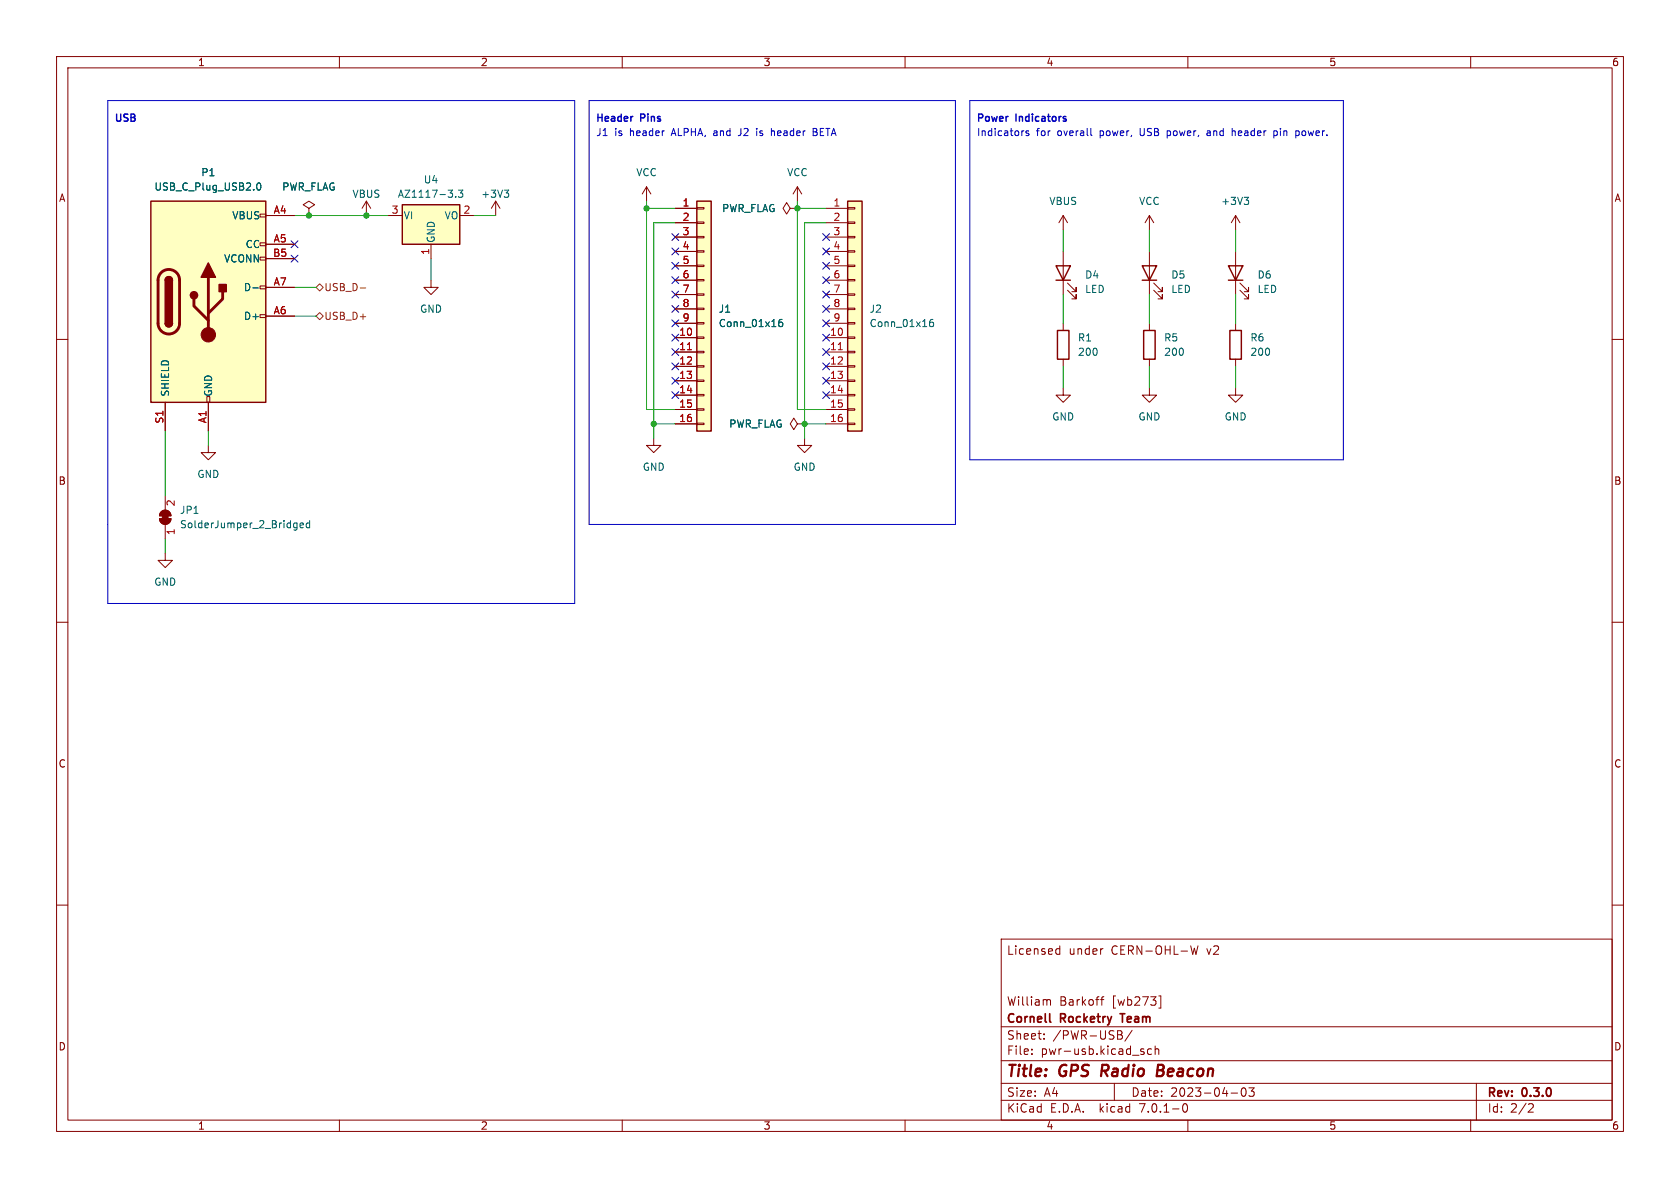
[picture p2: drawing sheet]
<svg xmlns="http://www.w3.org/2000/svg" width="297mm" height="210mm" viewBox="0 0 297 210" stroke-linecap="round" stroke-linejoin="round" font-family="sans-serif">
<g fill="none" stroke="#840000" stroke-width=".18">
<path d="M10 10h277v190h-277zM12 12h273v186h-273zM60 10v2M110 10v2M160 10v2M210 10v2M260 10v2M46 37.8h1v.6h-1zM47 38.1h5.1M54.6 36.8l1-.6-1-.6-1 .6 1 .6v1.3M54.6 38.1h.1M64.8 35.6l-.8 1.2"/>
<path d="M64.8 35.6v2.5M64.8 35.6l.7 1.2M68.6 38.1h2.5M81.3 38.1h2.5M87.6 35.6l-.7 1.2M87.6 35.6v2.5M87.6 35.6l.8 1.2M114.3 33l-.8 1.3M114.3 33v2.6M114.3 33l.8 1.3M119.4 36.8h3.8M119.4 39.4h3.8"/>
<path d="M123.2 39.2h1.3v.3h-1.3zM123.2 36.7h1.3v.3h-1.3zM139.7 36.8l-.6-1-.7 1 .7 1 .6-1h1.3M141 36.8h.1M141 33l-.8 1.3M141 33v2.6M141 33l.7 1.3M146 36.8h3.9M146 39.4h3.9M149.9 39.2h1.2v.3h-1.2zM149.9 36.7h1.2v.3h-1.2zM188 38.1l-.8 1.3"/>
<path d="M188 38.1v2.5M188 38.1l.7 1.3M203.2 38.1l-.8 1.3M203.2 38.1v2.5M203.2 38.1l.8 1.3M218.4 38.1v2.5M218.4 38.1l-.7 1.3M218.4 38.1l.8 1.3M10 60h2M46 55.6h1v.5h-1zM46 50.5h1v.6h-1zM46 45.5h1v.5h-1z"/>
<path d="M46 42.9h1v.5h-1zM47 43.2h5.1M47 55.9h5.1M47 50.8h5.1M47 45.7h5.1M76.2 49.5v1.3h1.3l-1.3 1.3-1.3-1.3h1.3M76.2 43.2v2.5M119.4 59.7h3.8M119.4 41.9h3.8M119.4 44.5h3.8M119.4 47h3.8M119.4 49.5h3.8"/>
<path d="M119.4 52.1h3.8M119.4 54.6h3.8M119.4 57.2h3.8M123.2 59.6h1.3v.2h-1.3zM123.2 57h1.3v.3h-1.3zM123.2 54.5h1.3v.2h-1.3zM123.2 51.9h1.3v.3h-1.3zM123.2 49.4h1.3v.3h-1.3zM123.2 46.9h1.3v.2h-1.3zM123.2 44.3h1.3v.3h-1.3zM123.2 41.8h1.3v.2h-1.3zM146 59.7h3.9"/>
<path d="M146 41.9h3.9M146 44.5h3.9M146 47h3.9M146 49.5h3.9M146 52.1h3.9M146 54.6h3.9M146 57.2h3.9M149.9 59.6h1.2v.2h-1.2zM149.9 57h1.2v.3h-1.2zM149.9 54.5h1.2v.2h-1.2zM149.9 51.9h1.2v.3h-1.2zM149.9 49.4h1.2v.3h-1.2z"/>
<path d="M149.9 46.9h1.2v.2h-1.2zM149.9 44.3h1.2v.3h-1.2zM149.9 41.8h1.2v.2h-1.2zM188 44.5v7.6M188 57.2v1.2M188.7 51.3l1.5 1.5v-.7v.7h-.7M188.7 50l1.5 1.6v-.8v.8h-.7M203.2 44.5v7.6M203.2 57.2v1.2M204 51.3l1.5 1.5v-.7v.7h-.8M204 50l1.5 1.6v-.8v.8h-.8M218.4 44.5v7.6"/>
<path d="M218.4 57.2v1.2M219.2 51.3l1.5 1.5v-.7v.7h-.7M219.2 50l1.5 1.6v-.8v.8h-.7M285 60h2M29.2 71.1v5.1M36.6 70.1h.5v1h-.5zM36.8 78.7v1.3h-1.2l1.2 1.3 1.3-1.3h-1.3M36.8 71.1v5.1M115.6 77.5v1.2h1.2l-1.2 1.3-1.3-1.3h1.3M119.4 62.2h3.8M119.4 64.8h3.8M119.4 67.3h3.8"/>
<path d="M119.4 69.9h3.8M119.4 72.4h3.8M119.4 74.9h3.8M123.2 74.8h1.3v.3h-1.3zM123.2 72.3h1.3v.2h-1.3zM123.2 69.7h1.3v.3h-1.3zM123.2 67.2h1.3v.2h-1.3zM123.2 64.6h1.3v.3h-1.3zM123.2 62.1h1.3v.3h-1.3zM141 74.9l-.7-1-.6 1 .6 1 .7-1h1.2M142.2 74.9h.1M142.2 77.5v1.2h1.3l-1.3 1.3-1.2-1.3h1.2"/>
<path d="M146 62.2h3.9M146 64.8h3.9M146 67.3h3.9M146 69.9h3.9M146 72.4h3.9M146 74.9h3.9M149.9 74.8h1.2v.3h-1.2zM149.9 72.3h1.2v.2h-1.2zM149.9 69.7h1.2v.3h-1.2zM149.9 67.2h1.2v.2h-1.2zM149.9 64.6h1.2v.3h-1.2zM149.9 62.1h1.2v.3h-1.2z"/>
<path d="M188 68.6v1.3h1.2l-1.2 1.2-1.3-1.2h1.3M188 63.5v1.3M203.2 68.6v1.3h1.3l-1.3 1.2-1.3-1.2h1.3M203.2 63.5v1.3M218.4 68.6v1.3h1.3l-1.3 1.2-1.2-1.2h1.2M218.4 63.5v1.3M28.2 91.7h2a1.02 1.02 0 0 1-1 1 1.02 1.02 0 0 1-1-1zM28.5 90.5a1.02 1.02 0 0 1 1.1-.2 1.02 1.02 0 0 1 .6 .9h-2zM29.2 97.8v1.3h1.3l-1.3 1.2-1.3-1.2h1.3M29.2 87.6v2.6M29.2 92.7v2.6M10 110h2"/>
<path d="M285 110h2M10 160h2M285 160h2M177 166h108v32h-108zM185.3 176.7l.3 .1 .1 .1v.8M186.9 167.7l.5 .1M187.4 167.2v1.5M187.4 168.6l-.5 .1M194.6 176.7h.5M195.1 176.2l-.3 .2v1.3M204.9 176.1h.3v2.1h-.3M210.5 167.2l.4 1.5 .2-1.1 .3 1.1 .4-1.5"/>
<path d="M60 198v2M110 198v2M160 198v2M177 194.5h108M177 191.5h108M177 187.5h108M177 181.5h108M182.4 186.3v.1M182.4 185.5v.1M184.6 183.6v.1M184.6 182.8v.1M197 191.5v3"/>
<path d="M197.6 182.2h.5l.2 .1 .1 .3-.3 .3M197.6 182.9h.5M198.1 182.9a.4 .4 0 0 1 .3 .4 .4 .4 0 0 1-.3 .4h-.5M200.1 182.1l-1.2 2M201.9 185.9l.3 .1 .1 .2-.2 .2h-.3M201.9 185.4l.3 .1M203.6 185.5l-.5-.1-.2 .3v.4l.1 .2h.6M204.2 185.5l.2-.1 .4 .1 .1 .9M204.2 184.9v1.5M209.2 195.2l.2-.1a.81 .81 0 0 1 .6 .6 .81 .81 0 0 1-.3 .8l-.1 .1a.81 .81 0 0 1-.4-1.4zM210 198v2M217.6 193.2h1.2"/>
<path d="M219.6 192.4l.2-.1a.81 .81 0 0 1 .6 .6 .81 .81 0 0 1-.3 .8l-.2 .1a.81 .81 0 0 1-.6-.6 .81 .81 0 0 1 .3-.8zM220.8 192.3h.9l-.5 .6 .4 .1v.7l-.2 .1h-.4l-.2-.1M260 198v2M261 191.5v6.5M270.4 195.1l.5 .1 .2 .3-1 1.1h1"/>
</g>
<path d="M204.6 189.2h.7M205.4 188.2h-.7l-.2 2h.8" fill="none" stroke="#840000" stroke-width=".4"/>
<path d="M198 179.2h.9M185.6 180.6l.2 .1" fill="none" stroke="#840000" stroke-width=".3"/>
<g fill="none" stroke="#840000" stroke-width=".25">
<path d="M26.7 35.6h20.3v35.5h-20.3zM71.1 36.2h10.2v7h-10.2zM123.2 35.6h2.5v40.6h-2.5zM149.9 35.6h2.5v40.6h-2.5zM29.2 57.2a.64 .64 0 0 0 .6 .6 .64 .64 0 0 0 .7-.6M29.2 49.5a.64 .64 0 0 1 .6-.6 .64 .64 0 0 1 .7 .6M186.7 47h2.5l-1.2 2.5zM186.7 49.5h2.5M186.9 58.4h2.1v5.1h-2.1zM201.9 47h2.6l-1.3 2.5zM201.9 49.5h2.6M202.2 58.4h2v5.1h-2z"/>
<path d="M217.2 47h2.5l-1.3 2.5zM217.2 49.5h2.5M217.4 58.4h2.1v5.1h-2.1z"/>
</g>
<g fill="#ffffc2" stroke="#ffffc2" stroke-width=".18">
<path d="M123.2 35.6h2.5v40.6h-2.5z"/>
<path d="M26.7 35.6h20.3v35.5h-20.3z"/>
<path d="M71.1 36.2h10.2v7h-10.2z"/>
<path d="M149.9 35.6h2.5v40.6h-2.5z"/>
</g>
<path d="M121.5 61.8h.8M148.2 61.8h.7" fill="none" stroke="#a90000" stroke-width=".18"/>
<g fill="none" stroke="#006464" stroke-width=".18">
<path d="M45.5 32.5l.2-.2a.68 .68 0 0 1 .4 .7 .68 .68 0 0 1-.4 .6l-.2-.1-.1-.4zM80.6 34.8v.1M81 33.6h.8l-.4 .5 .4 .1v.6l-.2 .1-.6-.1M89.1 33.6h.8l-.4 .5M89.7 34.1l.2 .2v.3l-.2 .3M220 34.9h.7l-.4 .5M220.5 35.4l.2 .2v.3l-.2 .2M44.7 50.9h1M138.3 56.5h-.4a.85 .85 0 0 0 0 1.2l.4-.1 .1-.4-.3-.2h-.2l-.2 .2M164.9 56.5h-.3a.85 .85 0 0 0 0 1.2l.4-.1 .1-.4-.3-.2h-.2l-.3 .2M52.1 92.5h.4M52.5 92.5v1l-.2 .2"/>
<path d="M52.5 93.2l-.4 .1M53 92.9l.7-.1-.1-.3h-.4l-.2 .1 .1 .6h.5M54.7 92.5h-.3l-.3 .2 .2 .5h.4M54.7 92v1.3"/>
</g>
<path d="M28.5 48.2a1.9 1.9 0 0 1 2.1-.4 1.9 1.9 0 0 1 1.1 1.7v7.7a1.91 1.91 0 0 1-1.9 1.8 1.91 1.91 0 0 1-1.9-1.8v-7.8l.2-.7zM34.3 52.8v1.3l2.5 2.5M36.8 49v10.2M39.4 51.6v1.2l-2.6 2.6" fill="none" stroke="#840000" stroke-width=".51"/>
<g fill="#840000" stroke="#840000" stroke-width=".25">
<path d="M29.2 57.2h1.3a.64 .64 0 0 1-.7 .6 .64 .64 0 0 1-.6-.6z"/>
<path d="M29.2 49.5h1.3v7.7h-1.3z"/>
<path d="M29.4 49.1a.64 .64 0 0 1 .7-.2 .64 .64 0 0 1 .4 .6h-1.3z"/>
<path d="M36.8 46.5l1.3 2.5h-2.5z"/>
<path d="M38.7 50.3h1.3v1.3h-1.3z"/>
<circle cx="34.3" cy="52.2" r=".63"/>
</g>
<g fill="#840000" stroke="#840000" stroke-width=".18">
<path d="M28.7 90.9h1v1h-1z"/>
<path d="M28.2 91.7h2a1.02 1.02 0 0 1-1 1 1.02 1.02 0 0 1-1-1z"/>
<path d="M28.5 90.5a1.02 1.02 0 0 1 1.1-.2 1.02 1.02 0 0 1 .6 .9h-2z"/>
<circle cx="36.8" cy="59.2" r="1.27"/>
</g>
<path d="M55.9 55.9l.6-.7 .6 .7-.6 .6zM55.9 50.8l.6-.6 .6 .6-.6 .6zM63.7 50.9h1" fill="none" stroke="#725600" stroke-width=".18"/>
<g fill="none" stroke="#0000c2" stroke-width=".18">
<path d="M19 17.8h82.6v88.9h-82.6zM104.1 17.8h64.8v74.9h-64.8zM171.4 17.8h66.1v63.5h-66.1zM133.8 22.7v.1M136.4 22.7v1.3M136.6 23.1l-.2 .1M143.8 23.3h.4M144.2 22.7h-.4v1.3h.4M180.9 23.1h.1M181.9 23.2l-.4-.1-.1 .2v.2l.5 .1v.3h-.5M192.9 22.7v1.1l.1 .2M217.8 22.7v1.3"/>
<path d="M218 23.1l-.2 .1M225.2 23.9l.4 .1M225.2 23.1v1.3M225.6 23.1l-.4 .1M229.1 23.9l.3 .1M229.1 23.1v1.3M229.4 23.1l-.3 .1"/>
</g>
<g fill="none" stroke="#009600" stroke-width=".18">
<path d="M52.1 38.1h16.5M83.8 38.1h3.8M114.3 35.6v36.8h5.1M114.3 36.8h5.1M119.4 39.4h-3.8v38.1M141 35.6v36.8h5M141 36.8h5M146 39.4h-3.8v38.1M52.1 55.9h3.8M52.1 50.8h3.8M76.2 45.7v3.8M188 40.6v3.9"/>
<path d="M188 52.1v5.1M203.2 40.6v3.9M203.2 52.1v5.1M218.4 40.6v3.9M218.4 52.1v5.1M29.2 76.2v11.4M36.8 76.2v2.5M115.6 74.9h3.8M142.2 74.9h3.8M188 64.8v3.8M203.2 64.8v3.8M218.4 64.8v3.8"/>
<path d="M29.2 95.3v2.5"/>
</g>
<g fill="none" stroke="#000084" stroke-width=".18">
<path d="M51.5 42.6l1.2 1.2M51.5 45.1l1.2 1.2M52.7 42.6l-1.2 1.2M52.7 45.1l-1.2 1.2M118.8 43.8l1.2 1.3M118.8 41.3l1.2 1.2M118.8 46.4l1.2 1.2M118.8 56.5l1.2 1.3M118.8 48.9l1.2 1.2M118.8 54l1.2 1.2M118.8 59.1l1.2 1.2M118.8 51.5l1.2 1.2"/>
<path d="M120 43.8l-1.2 1.3M120 41.3l-1.2 1.2M120 46.4l-1.2 1.2M120 56.5l-1.2 1.3M120 48.9l-1.2 1.2M120 54l-1.2 1.2M120 59.1l-1.2 1.2M120 51.5l-1.2 1.2M145.4 46.4l1.3 1.2M145.4 41.3l1.3 1.2M145.4 59.1l1.3 1.2M145.4 54l1.3 1.2"/>
<path d="M145.4 51.5l1.3 1.2M145.4 56.5l1.3 1.3M145.4 48.9l1.3 1.2M145.4 43.8l1.3 1.3M146.7 46.4l-1.3 1.2M146.7 41.3l-1.3 1.2M146.7 59.1l-1.3 1.2M146.7 54l-1.3 1.2M146.7 51.5l-1.3 1.2M146.7 56.5l-1.3 1.3M146.7 48.9l-1.3 1.2M146.7 43.8l-1.3 1.3"/>
<path d="M118.8 69.2l1.2 1.3M118.8 66.7l1.2 1.2M118.8 64.2l1.2 1.2M118.8 61.6l1.2 1.2M120 69.2l-1.2 1.3M120 66.7l-1.2 1.2M120 64.2l-1.2 1.2M120 61.6l-1.2 1.2M145.4 66.7l1.3 1.2M145.4 61.6l1.3 1.2M145.4 69.2l1.3 1.3M145.4 64.2l1.3 1.2"/>
<path d="M146.7 66.7l-1.3 1.2M146.7 61.6l-1.3 1.2M146.7 69.2l-1.3 1.3M146.7 64.2l-1.3 1.2"/>
</g>
<g fill="#009600" stroke="#009600" stroke-width=".18">
<circle cx="142.2" cy="74.9" r=".46"/>
<circle cx="115.6" cy="74.9" r=".46"/>
<circle cx="141" cy="36.8" r=".46"/>
<circle cx="54.6" cy="38.1" r=".46"/>
<circle cx="64.8" cy="38.1" r=".46"/>
<circle cx="114.3" cy="36.8" r=".46"/>
</g>
<g font-size="2.8" fill="#840000">
<text x="178" y="190.8">Title:</text>
<text x="187.4" y="190.8">GPS</text>
<text x="195.4" y="190.8">Radio</text>
<text x="205.8" y="190.8">Beacon</text>
</g>
<g font-size="2.1" fill="#840000">
<text x="178" y="168.9">Licensed</text>
<text x="188.9" y="168.9">under</text>
<text x="196.4" y="168.9">CERN-OHL-W</text>
<text x="213.4" y="168.9">v2</text>
<text x="178" y="177.9">William</text>
<text x="187.3" y="177.9">Barkoff</text>
<text x="196.6" y="177.9">[wb273]</text>
<text x="178" y="183.9">Sheet:</text>
<text x="178" y="181.1">Cornell</text>
<text x="186.2" y="183.9">/PWR-USB/</text>
<text x="187.6" y="181.1">Rocketry</text>
<text x="198.8" y="181.1">Team</text>
<text x="178" y="186.6">File:</text>
<text x="184" y="186.6">pwr-usb.kicad_sch</text>
<text x="178" y="196.8">KiCad</text>
<text x="178" y="194">Size:</text>
<text x="184.6" y="194">A4</text>
<text x="185.7" y="196.8">E.D.A.</text>
<text x="194.4" y="196.8">kicad</text>
<text x="200" y="194">Date:</text>
<text x="201.5" y="196.8">7.0.1-0</text>
<text x="206.9" y="194">2023-04-03</text>
<text x="263" y="194.2">Rev:</text>
<text x="263" y="196.8">Id:</text>
<text x="267" y="196.8">2/2</text>
<text x="269.2" y="194.2">0.3.0</text>
</g>
<g font-size="1.8" fill="#840000">
<text x="35" y="11.8">1</text>
<text x="85" y="11.8">2</text>
<text x="135" y="11.8">3</text>
<text x="185" y="11.8">4</text>
<text x="235" y="11.8">5</text>
<text x="285" y="11.8">6</text>
<text x="10.4" y="35.8">A</text>
<text x="285.4" y="35.8">A</text>
<text x="10.3" y="85.8">B</text>
<text x="285.3" y="85.8">B</text>
<text x="10.3" y="135.8">C</text>
<text x="285.3" y="135.8">C</text>
<text x="10.3" y="185.8">D</text>
<text x="285.3" y="185.8">D</text>
<text x="35" y="199.8">1</text>
<text x="85" y="199.8">2</text>
<text x="135" y="199.8">3</text>
<text x="185" y="199.8">4</text>
<text x="235" y="199.8">5</text>
<text x="285" y="199.8">6</text>
</g>
<g font-size="1.8" fill="#0000c2">
<text x="20.3" y="21.6">USB</text>
<text x="105.4" y="21.6">Header</text>
<text x="113.4" y="21.6">Pins</text>
<text x="172.7" y="21.6">Power</text>
<text x="179.7" y="21.6">Indicators</text>
<text x="105.4" y="24.1">J1</text>
<text x="108.7" y="24.1">is</text>
<text x="111.4" y="24.1">header</text>
<text x="118.9" y="24.1">ALPHA, and</text>
<text x="131" y="24.1">J2</text>
<text x="134.2" y="24.1">is</text>
<text x="137" y="24.1">header</text>
<text x="144.5" y="24.1">BETA</text>
<text x="172.7" y="24.1">Indicators</text>
<text x="183.2" y="24.1">for</text>
<text x="187" y="24.1">overall</text>
<text x="194.6" y="24.1">power,</text>
<text x="201.8" y="24.1">USB</text>
<text x="206.7" y="24.1">power,</text>
<text x="213.9" y="24.1">and</text>
<text x="218.4" y="24.1">header</text>
<text x="225.9" y="24.1">pin</text>
<text x="229.9" y="24.1">power.</text>
</g>
<g font-size="1.8" fill="#006464">
<text x="27.2" y="33.8">USB_C_Plug_USB2.0</text>
<text x="35.5" y="31.3">P1</text>
<text x="49.8" y="33.8">PWR_FLAG</text>
<text x="62.3" y="35.1">VBUS</text>
<text x="70.3" y="35.1">AZ1117-3.3</text>
<text x="74.9" y="32.6">U4</text>
<text x="85" y="35.1">+3V3</text>
<text x="112.4" y="31.3">VCC</text>
<text x="139.1" y="31.3">VCC</text>
<text x="40.9" y="38.9">VBUS</text>
<text x="71.4" y="38.9">VI</text>
<text x="78.5" y="38.9">VO</text>
<text x="127.6" y="37.7">PWR_FLAG</text>
<text x="185.4" y="36.4">VBUS</text>
<text x="201.3" y="36.4">VCC</text>
<text x="215.8" y="36.4">+3V3</text>
<text x="39.5" y="46.5">VCONN</text>
<text x="43.3" y="44">CC</text>
<text x="77" y="42.9" transform="rotate(-90 77 42.9)">GND</text>
<text x="43" y="51.6">D-</text>
<text x="191.8" y="49.4">D4</text>
<text x="191.8" y="51.9">LED</text>
<text x="207" y="49.4">D5</text>
<text x="207" y="51.9">LED</text>
<text x="222.3" y="49.4">D6</text>
<text x="222.3" y="51.9">LED</text>
<text x="43" y="56.7">D+</text>
<text x="74.2" y="55.4">GND</text>
<text x="127" y="55.4">J1</text>
<text x="127" y="58">Conn_01x16</text>
<text x="153.7" y="55.4">J2</text>
<text x="153.7" y="58">Conn_01x16</text>
<text x="190.5" y="60.5">R1</text>
<text x="190.5" y="63.1">200</text>
<text x="205.7" y="60.5">R5</text>
<text x="205.7" y="63.1">200</text>
<text x="221" y="60.5">R6</text>
<text x="221" y="63.1">200</text>
<text x="30" y="70.1" transform="rotate(-90 30 70.1)">SHIELD</text>
<text x="37.7" y="70.1" transform="rotate(-90 37.7 70.1)">GND</text>
<text x="128.9" y="75.8">PWR_FLAG</text>
<text x="186" y="74.5">GND</text>
<text x="201.2" y="74.5">GND</text>
<text x="216.4" y="74.5">GND</text>
<text x="113.6" y="83.4">GND</text>
<text x="140.2" y="83.4">GND</text>
<text x="34.8" y="84.6">GND</text>
<text x="31.8" y="91">JP1</text>
<text x="31.8" y="93.5">SolderJumper_2_Bridged</text>
<text x="27.2" y="103.7">GND</text>
</g>
<g font-size="1.8" fill="#a90000">
<text x="48.3" y="37.8">A4</text>
<text x="69.2" y="37.8">3</text>
<text x="81.9" y="37.8">2</text>
<text x="120.6" y="36.6">1</text>
<text x="120.6" y="39.1">2</text>
<text x="120.6" y="41.7">3</text>
<text x="147.3" y="36.6">1</text>
<text x="147.3" y="39.1">2</text>
<text x="147.3" y="41.7">3</text>
<text x="48.2" y="45.5">B5</text>
<text x="48.3" y="42.9">A5</text>
<text x="75.9" y="45.1" transform="rotate(-90 75.9 45.1)">1</text>
<text x="120.6" y="44.2">4</text>
<text x="120.6" y="46.7">5</text>
<text x="147.3" y="44.2">4</text>
<text x="147.3" y="46.7">5</text>
<text x="48.3" y="50.5">A7</text>
<text x="120.6" y="49.3">6</text>
<text x="120.6" y="51.8">7</text>
<text x="147.3" y="49.3">6</text>
<text x="147.3" y="51.8">7</text>
<text x="48.3" y="55.6">A6</text>
<text x="120" y="59.4">10</text>
<text x="120.6" y="54.4">8</text>
<text x="120.6" y="56.9">9</text>
<text x="146.7" y="59.4">10</text>
<text x="147.3" y="54.4">8</text>
<text x="147.3" y="56.9">9</text>
<text x="120" y="62">11</text>
<text x="120" y="64.5">12</text>
<text x="146.7" y="62">11</text>
<text x="146.7" y="64.5">12</text>
<text x="120" y="67.1">13</text>
<text x="120" y="69.6">14</text>
<text x="146.7" y="67.1">13</text>
<text x="146.7" y="69.6">14</text>
<text x="29" y="74.9" transform="rotate(-90 29 74.9)">S1</text>
<text x="36.6" y="74.9" transform="rotate(-90 36.6 74.9)">A1</text>
<text x="120" y="72.1">15</text>
<text x="120" y="74.7">16</text>
<text x="146.7" y="72.1">15</text>
<text x="146.7" y="74.7">16</text>
<text x="31.1" y="89.6" transform="rotate(-90 31.1 89.6)">2</text>
<text x="31.1" y="94.6" transform="rotate(-90 31.1 94.6)">1</text>
</g>
<g font-size="1.8" fill="#725600">
<text x="57.3" y="51.6">USB_D-</text>
<text x="57.3" y="56.7">USB_D+</text>
</g>
</svg>
